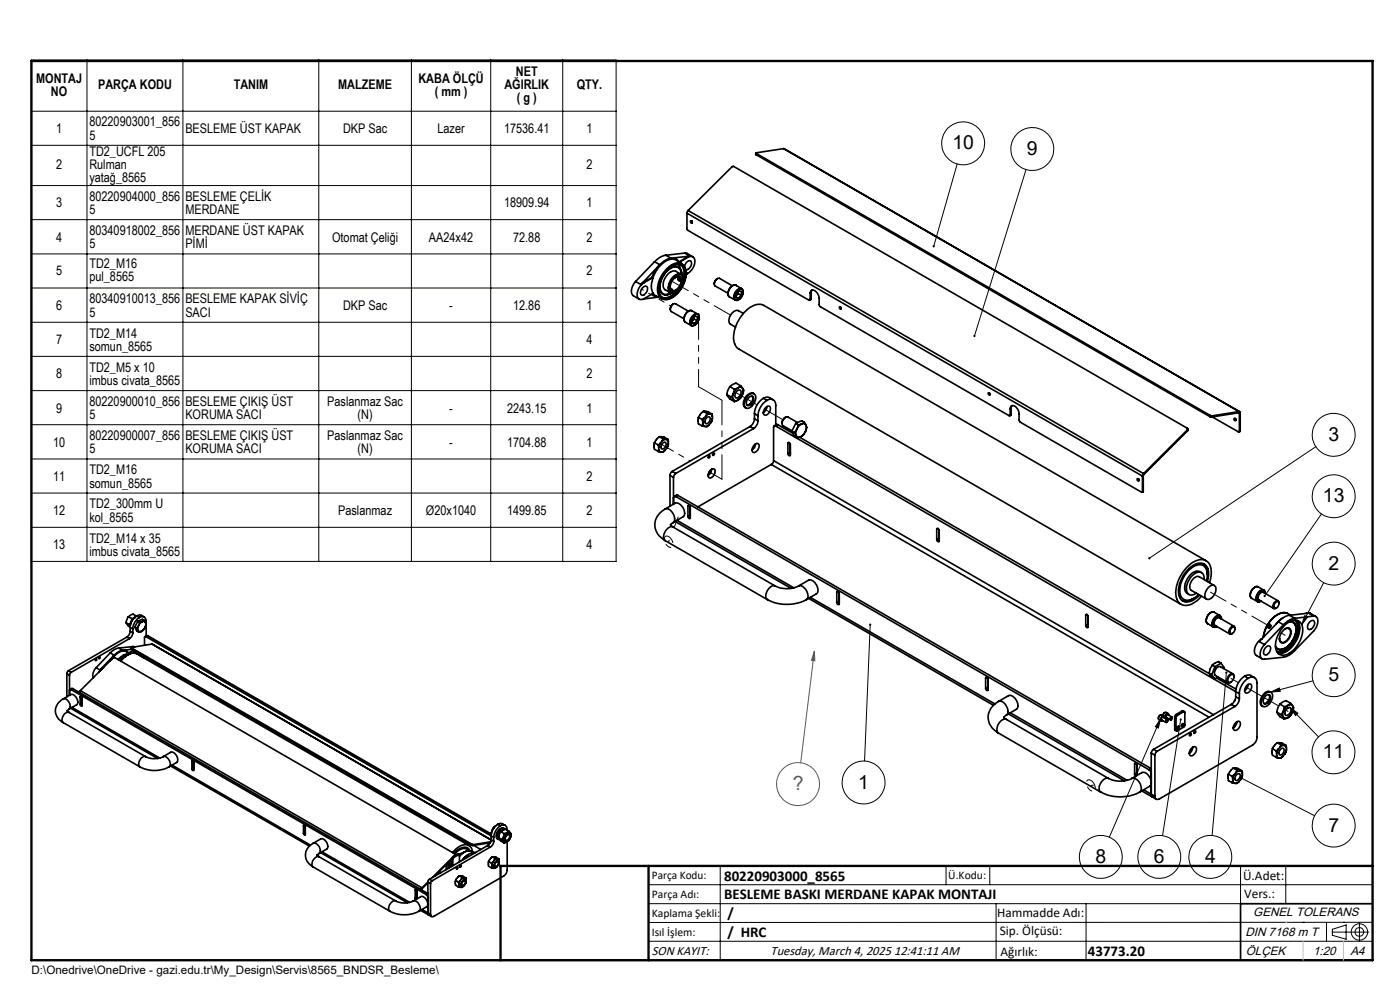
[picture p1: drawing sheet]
<svg xmlns="http://www.w3.org/2000/svg" width="297mm" height="210mm" viewBox="0 0 297 210" stroke-linecap="round" stroke-linejoin="round" font-family="sans-serif">
<g fill="none" stroke="#000" stroke-width=".35">
<path d="M160.4 32.4v.4M160.4 32.8l96.2 55.6M160.4 32.6l96.3 55.5M160.4 32.6v.2M166.2 31.5l-5.8 .9v.2M166.2 31.5l96.8 55.8M166.2 31.5l96.7 55.8M134.8 59.7a2.26 2.26 0 0 0-.4 3.1l1.2 .7M134.8 59.7l1.2 .7M136.5 59.9l-.5 .5M136.5 59.9l.1 .1M138.3 58.8h.2"/>
<path d="M138.3 58.8l-1.8 1.1M138.5 58.8h.1M138.6 58.8a3.9 3.9 0 0 0 0 3.4l-2 1.2a.94 .94 0 0 1-1.2 0 .94 .94 0 0 1-.2-1.2 3.1 3.1 0 0 1 1.4-2.2M138.6 58.8l-2 1.2M138.9 55.5l1.1 .7M138.9 55.5l-4.1 4.2M140 56.2a7.3 7.3 0 0 0-1.7 2.6M140 56.2l-4 4.2M141.3 54.1a4.2 4.2 0 0 0-2.4 1.4M141.3 54.1l1 .7M141.7 57.1a2.59 2.59 0 0 1 3.1-.8 3.4 3.4 0 0 1 .2 3.9 4.7 4.7 0 0 1-3.9 3.3 1.97 1.97 0 0 1-1.4-2.7 7.1 7.1 0 0 1 2-3.7zM141.7 57.1a2.3 2.3 0 0 1 3.3-.6 4.3 4.3 0 0 1-.7 4.8 3.6 3.6 0 0 1-3.4 2 2.41 2.41 0 0 1-.9-3.3 6.5 6.5 0 0 1 1.7-2.9z"/>
<path d="M142.3 54.8a4.3 4.3 0 0 0-2.3 1.4M142.3 54.8a1.64 1.64 0 0 1 1.7 .7M142.8 59.3a.99 .99 0 0 1 .9-.7 .99 .99 0 0 1 .9 .6 2.26 2.26 0 0 1-1.9 2.6 1.47 1.47 0 0 1 0-2.3zM142.9 58.7a1.09 1.09 0 0 1 1.1-.5 1.09 1.09 0 0 1 .9 .7 3.1 3.1 0 0 1-2.2 3.3 1.21 1.21 0 0 1-.7-1.8l.3-.9zM143.2 58.9l.2-.1a.77 .77 0 0 1 1 .1 .77 .77 0 0 1 .1 1 1.86 1.86 0 0 1-2 1.7M143.8 58.9a.38 .38 0 0 1 .5 .2 .38 .38 0 0 1-.1 .5l-.3-.2zM143.8 56.6a2.92 2.92 0 0 0-3.1 1.8 3.3 3.3 0 0 0-.2 4 1.8 1.8 0 0 0 1.9-.2M143.8 56.6l.2 .1M143.9 56.5l.1 .2M143.9 58.9l-.1 .2M143.9 58.9a.31 .31 0 0 1 .4 .2 .31 .31 0 0 1-.2 .4l-.2-.2zM143.9 55.5l.8 .5"/>
<path d="M144 55.5v.1M144 55.6l.6 .3M144 56.7l.4-.5a2.71 2.71 0 0 1 .6 2.9M144 56.7l.6 .9v.7l-.3-1.4M144 56.7h.1M144.1 59.5h.2M144.1 56.1l-.3 .5M144.5 58.2l-1.1-.6a1.84 1.84 0 0 0-2.2 1.2 2.01 2.01 0 0 0-.1 2.7l1.1 .6M144.5 58.2a1.37 1.37 0 0 0-.6-1.4 1.37 1.37 0 0 0-1.6 .1 4.5 4.5 0 0 0-2.1 4.8 1.34 1.34 0 0 0 2.1 .5M145 59.3a1.04 1.04 0 0 0-.6-1.1 1.04 1.04 0 0 0-1.3 .2 2.87 2.87 0 0 0-1 3.6 1.03 1.03 0 0 0 1.3 0M145.1 56.4a4.8 4.8 0 0 1-.8 5.2 3.7 3.7 0 0 1-3.7 1.9l-.2-.1M145.1 56.4a1.98 1.98 0 0 0-2.9 0 6 6 0 0 0-2.5 6.3l.8 .7-1.4-.6-.6-.6"/>
<path d="M145.2 56.6v-.1a1.14 1.14 0 0 1 1.4-1.1 1.29 1.29 0 0 1-1.1 1.8M145.3 53.7l.5 .1 1.2 .7M145.3 53.7l1.1 .6M145.3 53.7l-4 .4M145.7 45.2v3.4l.2 .3 25.7 14.8h.2l.1-.2M145.7 45.2l96.7 55.8M145.8 58l-.2 .3M145.8 54.5l-1.8 1.1M145.8 54.5l.1 .1M145.9 54.6l-1.8 1a2.4 2.4 0 0 0-3.5 .2 7.6 7.6 0 0 0-2.1 3M145.9 54.6a.95 .95 0 0 1 1.2 0 .95 .95 0 0 1 .3 1.1 3.2 3.2 0 0 1-1.8 2.5M146 44.7l9.4-9.4h.2l96.3 55.6v.2"/>
<path d="M146 44.7l-.3 .5M146 44.7l96.6 55.8M146.4 54.3l-.6 .2M146.4 54.3l-4.1 .5M146.5 46.8h.1a.26 .26 0 0 1 .3 .2 .26 .26 0 0 1-.2 .3l-.2-.2zM146.6 46.9h.1M146.6 46.9l.3 .3M152.2 59.1a1.22 1.22 0 0 0-.7 1.1M136.2 61.1a.59 .59 0 0 1 .6-.4 .59 .59 0 0 1 .6 .4 1.39 1.39 0 0 1-1.2 1.5 .9 .9 0 0 1 0-1.5zM138.4 62.3l.6 .6 .7 .1M139.7 63l-3.2 .4M141.8 61.9l.2 .1"/>
<path d="M142.2 60.9l.3 .7M142.3 61.3l.4 .3-.4-.3M142.3 62.2l-.9 .3h-.4M142.5 61.6h.1M142.6 61.5v.1M142.8 64.5h-.1a1.19 1.19 0 0 0-.5 1.1M143.2 62.1a2.77 2.77 0 0 1-2.8 1M146 66l-2.7-1.6a1.1 1.1 0 0 0-.9 1.7l2.7 1.5M146.8 68.4l.5 .2M146.9 66a1.54 1.54 0 0 0-1.8 1.7v.3l.3 .3M146.9 68h.1M146.9 67.2a.7 .7 0 0 1 .9-.5 .7 .7 0 0 1 .5 .9 1.32 1.32 0 0 1-1.7 1.3 1.42 1.42 0 0 1 .3-1.7z"/>
<path d="M147.1 67.4l-.3 .5M147.2 67.7l.1-.4-.4 .7M147.2 67.7l.7 .3M147.2 67.7l-.3 .3M147.9 68l-.6 .6M147.9 68l.1-.8-.5-.1-.6 .6-.1 .8 .5 .1M148 66.6a1.52 1.52 0 0 1-.4 2.1l-.5 .4-.5-.1M148 66.6h.1M148 66.6a1.64 1.64 0 0 0-1.6 2.1l.2 .3M148 66.6l-1.2-.7a1.62 1.62 0 0 0-1.5 2.4l1.3 .7M154.7 63l1.3 .7M155.4 60.6l-2.8-1.6a1.08 1.08 0 0 0-.9 1.7l2.7 1.5"/>
<path d="M156 63.7h.1M156.1 63l.5 .3M156.2 60.6a1.58 1.58 0 0 0-1.8 1.7l.3 .7M156.4 61.6a.71 .71 0 0 1 1-.2 .71 .71 0 0 1 .2 1 1.27 1.27 0 0 1-1.6 1.1 1.6 1.6 0 0 1 .4-1.9zM156.4 62l-.2 .5M156.6 62.3l.6 .3M156.6 61.9v.4l-.5 .4zM157.1 63.3l-.6 .4h-.5M157.2 62.6l-.6 .7M157.2 62.6l.1-.8-.5-.1-.6 .6-.1 .8 .5 .2M157.3 61.2a1.64 1.64 0 0 0-1.6 2.1l.3 .4M157.3 61.2l-1.2-.7a1.7 1.7 0 0 0-1.6 2.1l.2 .4"/>
<path d="M157.3 61.2h.1M157.4 61.2a1.46 1.46 0 0 1-.3 2.1M157.7 66.5l-1.1-.6a2.02 2.02 0 0 0-1.8 2.7l1.2 .8M171.9 62.2a.62 .62 0 0 1 .4-.7 .62 .62 0 0 1 .7 .3l.7 1 .1 1.9 .2 .3 40.1 23.2 .2-.2M171.9 62.2v1.3M172.1 63.4l-.3 .3M172.1 62.1l-.2 .1M172.1 63.4l-.2 .1M172.1 62.1v1.3M172.3 61.6l-.2 .5M178.1 65.1h.1a.28 .28 0 0 1 .2 .2 .28 .28 0 0 1-.1 .3l-.3-.3zM178.2 65.1l.2 .4"/>
<path d="M138.8 93.9v1.4l.9 .5M138.8 93.9l.9 .5M139.7 94.4v.5M139.7 95.8h.4M139.7 95.3l.4 .5M139.7 95.3v.5M139.7 94.9v.4M139.9 92.6l-.5 .4-.6 .9M139.9 92.6a2.81 2.81 0 0 1 1.8 .6M139.9 92.6l.8 .5M140.1 94l-.4 .4M140.1 94l-.4 .9"/>
<path d="M140.1 95.8l.3 .1M140.4 93.6l-.3 .4M140.6 94a.46 .46 0 0 1 .7-.1 .46 .46 0 0 1-.1 .7 .57 .57 0 0 1-.3 .6 .57 .57 0 0 1-.7-.2l.1-.5zM140.7 93.1l-.3 .5M140.7 93.1l.4 .1M141.1 95.5l-.7 .4M141.1 93.2l-.7 .4M141.1 95.5l-.4 .4h-.3M141.1 93.2h.4M141.5 93.2l.3 .5M141.5 95.1l-.4 .4M141.7 93.2h-.2"/>
<path d="M141.7 93.2l.1 .5M141.8 94.1l-.3 1M141.8 93.7v.4M148.2 88.5v1.4l.8 .5M148.2 88.5l.8 .5M149 89l.1 .5M149 90.4h.4M149.1 89.9l.3 .5M149.1 89.9l-.1 .5M149.1 89.5v.4M149.2 87.3l-.4 .3-.6 .9M149.2 87.3h1l.9 .5"/>
<path d="M149.2 87.3l.8 .4M149.4 88.6l-.4 .4M149.4 88.6l-.3 .9M149.4 90.4l.4 .1M149.8 88.2l-.4 .4M149.8 88.8a.49 .49 0 0 1 .7-.3 .49 .49 0 0 1 .1 .8 .6 .6 0 0 1-.4 .5 .6 .6 0 0 1-.7-.2zM150 87.7l-.2 .5M150 87.7l.5 .1M150.4 96.7h.1a.22 .22 0 0 1 .1 .3 .22 .22 0 0 1-.4 0zM150.5 90.1l-.7 .4M150.5 87.8l-.7 .4M150.5 90.1l-.5 .4h-.2"/>
<path d="M150.5 87.8h.3M150.7 99.7a.55 .55 0 0 1 .8-.2 .55 .55 0 0 1 .2 .8 1.05 1.05 0 0 1-1.3 1 1.23 1.23 0 0 1 .3-1.6zM150.8 87.8l.3 .5M150.8 87.8h.3M150.8 89.7l-.3 .4M151 99.5a1.79 1.79 0 0 1-.8 1.4M151.1 87.8v.5M151.1 88.8l-.3 .9M151.1 88.3v.5M151.3 96.2l.1-.1a.24 .24 0 0 1 .1 .3 .24 .24 0 0 1-.3 .1zM154.2 83.7l.1 .2a2.91 2.91 0 0 0 1.5 1.3M154.2 83.7l1 .5"/>
<path d="M154.8 82l-.4 .7-.2 1M154.8 82l1 .6M155.2 84.2l.6 1M155.8 82.6l-.6 1.6M156 82.8a1.06 1.06 0 0 1 1.6-.4 1.99 1.99 0 0 1-1.8 2.6 1.41 1.41 0 0 1 .1-2zM156.3 83a.52 .52 0 0 1 .7-.2 .52 .52 0 0 1 .2 .8 .94 .94 0 0 1-1.2 .7 1.13 1.13 0 0 1 .3-1.3zM157.1 81.8l.4 .5a1.85 1.85 0 0 1-.8 2.5l-.9 .4M157.1 81.8l-1.3 .8M157.1 81.8l-1-.5-1.3 .7M158.6 84a.89 .89 0 0 1 .9-.6 .89 .89 0 0 1 .8 .7 2.49 2.49 0 0 1-1.7 2.5 1.06 1.06 0 0 1-.6-1.7zM158.8 84.4a.58 .58 0 0 1 .8-.3 .58 .58 0 0 1 .2 .8 1.19 1.19 0 0 1-1.3 1.1 1.19 1.19 0 0 1 .3-1.6zM159.1 90.5l.8 .4"/>
<path d="M159.1 90.5l-16.5 9.5M159.6 84.1a1.38 1.38 0 0 1-1.1 1.8M159.9 90.9l-16.5 9.5M160 83.5a1.62 1.62 0 0 0-2.1 1.3 1.15 1.15 0 0 0 .4 1.7M160.1 88.9a2.11 2.11 0 0 1-1 1.6M160.1 87.8l.7 .4M160.1 88.9l.7 .4M160.1 87.8v1.1M160.1 94.3a.55 .55 0 0 1 .8-.2 .55 .55 0 0 1 .1 .8 1.11 1.11 0 0 1-1.3 1 1.28 1.28 0 0 1 .4-1.6zM160.3 94.1a1.56 1.56 0 0 1-.8 1.4M160.8 89.3a2.21 2.21 0 0 1-.9 1.6M160.8 88.2v1.1"/>
<path d="M161.9 84.5a4.2 4.2 0 0 0-1.8 3.3M161.9 84.5l1-.3 1.1 .6M161.9 84.5l.8 .4M162.3 86.5a.58 .58 0 0 1 .8-.4 .58 .58 0 0 1 .3 .9 1.05 1.05 0 0 1-1.3 1 1.19 1.19 0 0 1 .2-1.5zM162.7 84.9a4.2 4.2 0 0 0-1.9 3.3M162.7 84.9a1.14 1.14 0 0 1 1.3-.1 1.14 1.14 0 0 1 .6 1.2v4.2M162.7 86.2a1.7 1.7 0 0 1-.8 1.4M163.6 98.5l-15.5 9M163.6 98.5l92.9 53.6M164.1 97.7l-.2 .6-.3 .2M164.1 97.7l93.4 53.9M164.6 90.4a.28 .28 0 0 0-.4-.1 .28 .28 0 0 0-.1 .4v7"/>
<path d="M164.6 90.4l97.5 56.3M165 90.1h-.3l-.4 .2M165 90.1l-.4 .3M165 90.1l3.2 1.8M166.7 88.5a1.36 1.36 0 0 0-.8 1.3M167.1 94l.3-.1 .3 .4-.1 2.4-.3-.1-.2-.4M167.1 94v2.2M167.4 93.9l-.3 .1M167.6 95.9l.1 .2M167.6 95.9l-.5 .3M167.6 94.1v1.8M168 91.5l.6 .3"/>
<path d="M168 91.5l.5 1.1 .6 .3M168.6 91.8l.3 .6M168.8 89.8l.5 .3M168.8 89.8l-.8 1.7M168.9 92.4a.58 .58 0 0 0 .9 .3M168.9 92.4l.2 .5M169.1 91l-.5 .8M169.1 91l-.3 .6 .1 .8M169.2 89.6l-2-1.1a1.22 1.22 0 0 0-1.1 1.8l1.9 1.1M169.3 90.1l-.2 .9M169.6 92.7l87 50.2M169.8 92.7l-.7 .2"/>
<path d="M170.1 89.9l-.7 .6-.3 .5M170.1 89.9a.65 .65 0 0 1 .9 .3M170.1 89.9l-.8 .2M170.6 89.6l-.5 .3M170.6 89.6l.4 .6M170.6 89.6l-.5-.4-1.3 .6M170.9 91.6l-.5 .6-.6 .5M170.9 91.6a1.61 1.61 0 0 1-1.1 1.1M171 90.2l.1 .5-.2 .9M171 90.2a1.25 1.25 0 0 1-.1 1.4M209.7 83.4a.23 .23 0 0 1 .3 .1 .23 .23 0 0 1-.2 .3zM209.8 83.3l.2 .4"/>
<path d="M214.3 86.7a.68 .68 0 0 1 .5-.7 .68 .68 0 0 1 .8 .4l.6 1.2v1.5l.2 .4 25.8 14.9 .2-.1M214.3 86.7v1.3M214.5 87.9l-.3 .3M214.5 86.6l-.2 .1M214.5 87.9l-.2 .1M214.5 86.6v1.3M214.7 86l-.2 .6M251.9 91.1l-9.3 9.4M251.9 91.1l.1 .2M252 90.9v.4M252 91.3l-9.3 9.3M256.6 88.4l.4 .1"/>
<path d="M256.7 88.1l.4 .1M256.7 88.1l-.1 .3M257.1 88.2l-.1 .3M257.2 88.4l5.5 3.2 .2-.1M261.8 88.8h.1a.25 .25 0 0 1 .2 .2 .25 .25 0 0 1-.1 .2l-.2-.3zM262 88.8h.1M262 88.8l.1 .3M262.7 87.6l.2 .1M262.8 87.6l.1 .1M262.8 87.6l-5.8 .9M262.9 87.3l.2 .3M262.9 87.3l-5.8 .9"/>
<path d="M262.9 87.3l-.1 .3M262.9 87.7v3.8M263.1 91.4l-.2 .2M263.1 87.6l-.2 .1M263.1 87.6v3.8M263.1 91.4l-.2 .1M141.1 108a3.7 3.7 0 0 0-2.2 3.3 3.7 3.7 0 0 0 2.2 3.4M141.1 108l2.1-1.3a2.06 2.06 0 0 1 2 2.4l-.2 .5-2.2 1.3M141.1 108a1.85 1.85 0 0 1 2 1.8v.5l-.3 .6M141.1 114.7l21.7 12.5M142.1 100.8l.8 .5M142.1 100.8v6.6"/>
<path d="M142.2 111.3l.6 .5M142.6 100l-.4 .5-.1 .3M142.6 100l.8 .4M142.8 110.9l-.6 .4M142.8 111.8a1.99 1.99 0 0 0-2 2.2l.3 .7M142.8 111.8l21.7 12.5M142.9 101.3v5.7M143.2 110.6l24.6 14.2M143.4 105.3a.3 .3 0 0 0-.4 0 .3 .3 0 0 0-.1 .3M143.4 100.4l-.4 .4-.1 .5M143.4 105.3l100.4 58M143.6 110.4l24.8 14.3"/>
<path d="M143.8 105.1l-.2-.1-.6 .3M143.8 105.1l100.4 57.9-.4 .3M143.8 105.1l-.4 .2M145.9 107.4l.3-.2 .2 .4v2.4l-.3-.1-.2-.4M145.9 107.4v2.1M146.2 107.2l-.3 .2M146.4 109.3v.2M146.4 108.5h.1M146.4 109.3l-.5 .2M146.4 107.5v1.8M198.7 112.3l.1-.2h.2l.2 .5v2.3l-.4-.2-.1-.3M198.7 112.3v2.1"/>
<path d="M199 112.1l-.3 .2M199.2 114.2v.2M199.2 114.2l-.5 .2M199.2 112.4v1.8M241.2 101.6a.23 .23 0 0 1 .4 .1 .23 .23 0 0 1-.2 .3zM241.4 101.6h.1M241.4 101.6l.2 .3M242.4 101v3.3M242.5 104.2l-.2 .2M242.5 100.9l-.1 .1M242.5 100.9v3.3M242.5 104.2l-.1 .1"/>
<path d="M242.6 100.5l-.2 .5M242.6 100.5l.1 .1M242.7 100.6l-.2 .3M255.3 119.6a2.22 2.22 0 0 1 .8 2.3M255.9 118.9l-93.8-54.1a3.4 3.4 0 0 0-3.9 1.2 7.7 7.7 0 0 0-2.4 6.6l.3 .9 .6 .5 93.8 54.2M20.3 139.9l.2-.1-.1 .4zM23.4 138.5l.8 .5M23.4 138.5l-3 3.1M24.2 139l-.9 1.3M24.2 139l-3 3.1M25.2 137.5a3.1 3.1 0 0 0-1.8 1M25.2 137.5l.8 .5"/>
<path d="M26 138a3.4 3.4 0 0 0-1.8 1M26 138a1.19 1.19 0 0 1 1.2 .5M26.5 139.3l-.6 .3-.6 .4M26.6 139.3a1.99 1.99 0 0 0-1.3 .7M26.7 132.1l.5 .7 .4 .2M26.7 132.1l.8 .4M26.9 135.1l.6 .4M26.9 135.1l-12.4 7.2M27.1 138.9a3.2 3.2 0 0 0-1.8 1.1M27.2 138.5l.3 .2-.3-.2M27.2 138.5h.1M27.2 130.8l-.5 1.3"/>
<path d="M27.2 130.8l.8 .4M27.3 138.8a3.1 3.1 0 0 0-2.1 1.2M27.5 138.7h-.1a2.61 2.61 0 0 0-2.4 1.2M27.5 135.5l-12.4 7.1M27.5 132.5l.2 .2M27.6 133.9a1.6 1.6 0 0 1-.7 1.2M27.6 133.1l.6 .3M27.6 133.9l.6 .3M27.6 133.1v.8M27.8 137.4l.1 .2M27.9 137.6l72.1 41.7M27.9 137.4l72.2 41.7"/>
<path d="M27.9 137.4v.2M28 131.2l-.5 1.3M28 137.7l-2 .3M28.2 134.2a1.6 1.6 0 0 1-.7 1.3M28.2 137.2h.4M28.2 133.4v.8M28.2 137.2l-3 .3M28.2 137.2l.2 .1M28.4 138.5l.5-.3zM28.4 137.9l-1.1 .6M28.5 138l-1.2 .6a1.9 1.9 0 0 0-2.9 .4l-.7 .8M28.5 131h.1"/>
<path d="M28.5 131l-.6 .7-.2 .8M28.6 137.2h.1M28.6 133l.4 .3M28.6 133l.4 .8 .4 .3M28.6 130.9l-.6 .3M28.9 130.7l-.7-.4-1 .5M29 133.3l.3 .4M29 130.7a2.88 2.88 0 0 0-1.4 2.4M29 130.7l.8-.3 .8 .5M29 130.7l.6 .3M29.2 131.8l.4 .2M29.2 131.8l-.6 1.2"/>
<path d="M29.3 133.7a.46 .46 0 0 0 .7 .2M29.3 133.7l.1 .4M29.4 132.7l-.4 .6M29.4 132.7l-.2 .5 .1 .5M29.6 131a2.88 2.88 0 0 0-1.4 2.4M29.6 131a.86 .86 0 0 1 1-.1 .86 .86 0 0 1 .4 .9v3.1M29.6 132l-.2 .7M29.7 139.1l.5 .1-.1 .1M29.8 138.7l-.3 .2M29.9 138.8l-.4 .2M30 133.9l-.6 .2M30.2 131.9l-.8 .8"/>
<path d="M30.2 131.9l.3-.1 .4 .3M30.2 131.9l-.6 .1M30.4 139.4v-.3v.4M30.6 131.6l-.4 .3M30.6 131.6l.3 .5M30.6 131.6l-.4-.2-1 .4M30.7 139.2v.4M30.8 133.1l-.8 .8M30.9 132.1v.4l-.1 .6M30.9 132.1l.1 .3-.2 .7M31 135.1l-.2-.1-.1 .2v1.7M31 135.1l73.2 42.2"/>
<path d="M31.4 134.9l-.2-.1-.4 .2M31.4 134.9l-.4 .2M31.4 134.9l72.8 42M32.2 136.6l-4.4 .7 .1 .1M32.2 136.6l.1 .1M32.2 136.6l72 41.6M162.8 127.2a9.1 9.1 0 0 0 8.3 0M164.5 124.3a5.7 5.7 0 0 0 4.9 0M164.5 124.3a1.78 1.78 0 0 0-2 1.8v.6l.3 .5M169.4 124.3l2.1-1.2a1.59 1.59 0 0 1 1.8 1.2 1.27 1.27 0 0 1-.1 1.7l-2.1 1.2M169.4 124.3a1.98 1.98 0 0 1 1.9 2.6l-.2 .3M171.5 126.9l39.2 22.7"/>
<path d="M171.9 126.7l39.2 22.6M177.5 125.6l.3-.2 .2 .5v2.3h-.3l-.2-.4M177.5 125.6v2.2M177.8 125.4l-.3 .2M178 127.5v.2M178 127.5l-.5 .3M178 125.7v1.8M230.3 130.5l.3-.2 .2 .5M230.3 130.5v2.2M230.6 130.3l-.3 .2M230.8 130.6v2.5h-.3l-.2-.4M230.8 132.6v-.2l-.5 .3"/>
<path d="M253.2 127a2.63 2.63 0 0 1-2.4 .4M254.9 121.5a1.86 1.86 0 0 0-2.7 .9 2.91 2.91 0 0 0-.5 3.3l.5 .4M255.4 122.9a1.25 1.25 0 0 0-.6-1.5 1.25 1.25 0 0 0-1.6 .4 3.6 3.6 0 0 0-1.3 4 1.18 1.18 0 0 0 1.9 0M255.9 123.2a2.66 2.66 0 0 0-1-3.4 4.3 4.3 0 0 0-3.9 2.9 4.1 4.1 0 0 0-.2 4.1 1.89 1.89 0 0 0 2.6 0l.8-.7M256.2 123.4a3.3 3.3 0 0 0-.7-3.7 3.1 3.1 0 0 0-3.6 1.3 5.9 5.9 0 0 0-1.6 5.7 1.94 1.94 0 0 0 3.1 .4l1.1-.9M256.2 132.3l1.2 .7M256.2 124.8a.92 .92 0 0 1 .9-.7 .92 .92 0 0 1 .9 .6 2.16 2.16 0 0 1-1.9 2.4 1.21 1.21 0 0 1-.2-1.8zM256.6 123.6a4.5 4.5 0 0 0-.4-4.5 2.99 2.99 0 0 0-3.9 .7 7.8 7.8 0 0 0-2.7 7 2.2 2.2 0 0 0 3.6 1.1l1-.7 .7-.7M257.4 133h.1M257.6 129.9a1.64 1.64 0 0 0-1.7 2l.3 .4M257.6 124.2l-3.2-1.9a1.74 1.74 0 0 0-1.9 1.6l-.1 .7 .2 .6 3.3 1.9M257.6 129.9a1.57 1.57 0 0 0-1.7 1.7l.3 .7"/>
<path d="M257.6 129.9l1.2 .7M258.8 130.6l.3 .3v.4M258.8 130.6a1.66 1.66 0 0 0-1.4 2.4M258.8 131.1a.67 .67 0 0 0-.7-.2 .67 .67 0 0 0-.5 .6 .69 .69 0 0 0 .3 1.2M259.1 131.3a.64 .64 0 0 0-.5-.7 .64 .64 0 0 0-.8 .4 1.33 1.33 0 0 0-.3 2l.7-.1-.7 .1M261.3 133.2a.46 .46 0 0 1 .7-.1 .46 .46 0 0 1-.1 .7 .57 .57 0 0 1-.4 .5 .57 .57 0 0 1-.6-.1v-.5zM261.8 132.8l-3.1-1.8a1.08 1.08 0 0 0-1 1.7l3.2 1.8M262 133.4a.5 .5 0 0 0-.3-.6 .5 .5 0 0 0-.6 .3 .81 .81 0 0 0 0 1.4l.3-.1M265.5 126.9l1.2 .7M266.9 124.5a1.6 1.6 0 0 0-1.4 2.4M266.9 124.5l1.2 .7M266.9 124.5a1.6 1.6 0 0 0-1.7 1.6l.1 .4 .2 .4"/>
<path d="M267.5 127.5l-.3 .2-.5-.1M267.6 135.6a2.7 2.7 0 0 0-1.2 3.3l1.4 .9M267.6 135.6h.1M267.7 135.5l-.1 .1M268.1 125.2l.2 .2 .1 .5a.72 .72 0 0 0-.6-.7 .72 .72 0 0 0-.8 .6 1.28 1.28 0 0 0-.1 1.8l.6-.1M268.1 125.2a1.57 1.57 0 0 0-1.6 1.8v.3l.2 .3M268.1 125.7a.6 .6 0 0 0-.6-.2 .6 .6 0 0 0-.4 .5 .9 .9 0 0 0 0 1.3h.1M268.6 137.3a.57 .57 0 0 1 .8-.2 .57 .57 0 0 1 .1 .9 .81 .81 0 0 1-.5 .8 .81 .81 0 0 1-.9-.2l.1-.8zM269.5 132.5a.41 .41 0 0 0-.5 .2 .41 .41 0 0 0 .1 .5M269.5 132.6a.31 .31 0 0 0-.5 .2 .31 .31 0 0 0 .4 .3M269.6 132.8a.24 .24 0 0 0-.4 0 .24 .24 0 0 0 .2 .3M270.6 127.8a.44 .44 0 0 1 .7 0 .44 .44 0 0 1-.1 .6 .55 .55 0 0 1-.3 .6 .55 .55 0 0 1-.7-.2v-.3z"/>
<path d="M271.1 127.5l-3.1-1.8a1.07 1.07 0 0 0-.9 1.6l3.1 1.8M271.2 131.9l1.1 .6M271.2 131.9l-4 4.2 1.1 .6M271.3 128a.48 .48 0 0 0-.3-.6 .48 .48 0 0 0-.6 .3 .77 .77 0 0 0-.4 .7 .77 .77 0 0 0 .4 .7l.4-.1M271.5 135.4v.5l.3 .3M272.1 131.1l-1.3 1.2M272.3 133.7a.88 .88 0 0 1 1.2-.4 .88 .88 0 0 1 .4 1.2 2.1 2.1 0 0 1-2 1.9 1.58 1.58 0 0 1 .2-2.5zM272.3 132.5l-4 4.2M272.6 132.6a2.46 2.46 0 0 1 3.1-.7 3.3 3.3 0 0 1 .2 3.9 4.8 4.8 0 0 1-3.9 3.2 2.18 2.18 0 0 1-1.3-3 7.4 7.4 0 0 1 1.9-3.4zM272.9 130.1a4 4 0 0 0-4 2.4l-.7 1.5-.2 1.2M272.9 130.1l.9 .4M272.9 130.1a3.4 3.4 0 0 0-3.4 1.6 6.5 6.5 0 0 0-1.5 3.5"/>
<path d="M273.4 133.3l.1 .1M273.5 133.4l-.4-.1-.5 .2M273.5 133.4a1.93 1.93 0 0 1-.8 2.7l-.6 .2-.3-.1M273.6 130.5a4.2 4.2 0 0 0-2.4 1.4M273.6 131.9a1.42 1.42 0 0 1 1.3 1.9 4.4 4.4 0 0 1-3.3 4l-.6-.3-.4-.5M273.6 130.5l1.1 .7M273.6 130.5l4-.4 1.1 .6M273.8 131.8a1.54 1.54 0 0 1 1.2 2 4.4 4.4 0 0 1-3.4 4h-.5l-.5-.5M274.6 131.5a2.54 2.54 0 0 1 .7 3.4 4.8 4.8 0 0 1-3.6 3.5l-.9-.3a2.71 2.71 0 0 0 3-1.2 5 5 0 0 0 1.3-4.9l-.4-.4M274.6 132.2a3.9 3.9 0 0 1-1 4.5 2.76 2.76 0 0 1-2.2 1.1M274.7 131.2a4.2 4.2 0 0 0-2.4 1.3M275.2 131.6a4.1 4.1 0 0 1-.5 4.8 3.9 3.9 0 0 1-3.6 2.2"/>
<path d="M277 130.1l.8-.1 1.4 .8M277.7 132a.62 .62 0 0 1 .9-.4 .62 .62 0 0 1 .2 1 .92 .92 0 0 1-1.3 .8l-.1-.7zM278.7 130.7a1.12 1.12 0 0 1 .8 1.8l-.8 1.3-4 4.2a4.1 4.1 0 0 1-2.4 1.4l-4 .4a.96 .96 0 0 1-.9-1.4l.3-.9 .6-.8M278.7 130.7l-4 .5M13.4 148.3a2.72 2.72 0 0 0-1.7 2.5 2.72 2.72 0 0 0 1.7 2.5M13.4 148.3l1.6-1a1.45 1.45 0 0 1 1.3 2.2l-1.9 1.1a.26 .26 0 0 0-.1 .3 .26 .26 0 0 0 .3 .2M13.4 148.3a1.45 1.45 0 0 1 1.3 2.1M13.4 153.3l16.3 9.4M14.2 142.9l.5 .3M14.2 142.9v4.9M14.5 142.3l-.3 .3v.3M14.5 142.3l.6 .3"/>
<path d="M14.6 151.1a1.44 1.44 0 0 0-1.2 2.2M14.6 151.1l16.3 9.4M14.7 143.2v4.3M15 150.2l18.4 10.7M15.1 146.3h-.3l-.1 .2M15.1 142.6l-.4 .6M15.1 146.3l75.3 43.5M15.3 150.1l18.6 10.7M15.5 146.1l-.6 .2M15.5 146.1l75.3 43.4-.4 .3M15.5 146.1l-.4 .2M17 147.8l.1-.1 .3 .2v1.8l-.2 .1-.2-.4"/>
<path d="M17 147.8v1.6M17 146.5l7.2-7.1 72.3 41.7v.3M17 146.5l-.1 .4M17 146.5l72.5 41.8M17.2 147.7l-.2 .1M17.4 149.2v.2M17.4 149.2l-.4 .2M17.4 147.9v1.3M20.4 141.6a2.1 2.1 0 0 0-.6 2.1M20.4 141.6l.8 .5M21.6 141.8l-.4 .3M21.6 141.8h.1"/>
<path d="M21.7 141.8l-.7 .8M21.7 141.8h.1M22 141.6l-.4 .2M25.6 140.3l.1-.1a2.97 2.97 0 0 1 3.4-1.5l70.4 40.6M209.1 143.8l.3-.1 .2 .4M209.1 143.8v2.2M209.4 143.7l-.3 .1M209.6 143.9v2.5h-.3l-.2-.4M209.6 145.9v-.2l-.5 .3M211.8 148.8a3.7 3.7 0 0 0-2.2 3.3 3.7 3.7 0 0 0 2.2 3.4M211.8 148.8l2.2-1.2a1.99 1.99 0 0 1 1.7 2.8l-2.2 1.3M211.8 148.8a1.97 1.97 0 0 1 2 2.4l-.3 .5"/>
<path d="M211.8 155.5l21.7 12.5M213.5 151.7l-.5 .4 .5 .5M213.5 152.6a1.96 1.96 0 0 0-2 2.3l.3 .6M213.5 152.6l21.7 12.5M213.9 151.4l24.6 14.2M214.3 151.2l24.8 14.3M244.2 159.8v8.7M244.2 159.8l.8 .4M244.7 159l-.3 .3-.2 .5M244.7 159l.8 .4M245.5 159.4l-.5 .8M246.1 151.7l-.4 .7"/>
<path d="M246.9 151.9l-.5-.2a.67 .67 0 0 0-.5 .9l.4 .3M247 152.3v-.2a.53 .53 0 0 0-.7 0 .53 .53 0 0 0-.1 .7l.5 .1M247 152.2l.3 .2M247.1 151.2l-.4 .6a.66 .66 0 0 1 .7-.7l.4 .3M247.5 152.8l.1-.1a.27 .27 0 0 1 .1 .4 .27 .27 0 0 1-.4 .1zM247.5 153.2h.1M247.7 152.6l-.9-.5a.37 .37 0 0 0-.4 .2 .37 .37 0 0 0 0 .4l.9 .5M247.8 152.9v-.1a.29 .29 0 0 0-.5-.1 .29 .29 0 0 0 0 .5h.2M247.9 151.7a.43 .43 0 0 0-.6-.3 .43 .43 0 0 0-.1 .6v.4l.4-.1M248.4 152.3l.2-.2a.24 .24 0 0 1 0 .4 .24 .24 0 0 1-.3 0zM248.6 152.1l-.9-.5a.39 .39 0 0 0-.3 .5l.9 .6M248.7 152.3v-.1a.31 .31 0 0 0-.4 .1 .31 .31 0 0 0 .1 .4l.1-.1"/>
<path d="M248.7 152.3h.1M249.2 154.7l.4 .3M249.2 152.1l.3 .2M249.2 154.7l.3 .2M249.2 152.1v2.6M249.5 151.6l-.3 .5M249.5 152.3v2.6M249.5 151.6l.3 .2M249.8 151.8l-.3 .5M249.8 154.2l.2-.2a.33 .33 0 0 1 .2 .5 .33 .33 0 0 1-.5 .1zM249.9 154.1l-.2 .4M250.8 150.8l.5 .1"/>
<path d="M250.8 150.8l.3 .2M250.8 150.8l-1.3 .8M250.9 153.5a.27 .27 0 0 1 .3 .2 .27 .27 0 0 1-.2 .3l-.1 .1a.3 .3 0 0 1-.3-.3 .3 .3 0 0 1 .3-.3zM250.9 153.5l-.3 .4M251.1 151h.3v2.9l-.3 .3-1.3 .8h-.2l-.1-.1M251.1 151l-1.3 .8M252.4 155.7l.2-.1a.23 .23 0 0 1 .1 .3 .23 .23 0 0 1-.4 .1zM252.7 158.8a.59 .59 0 0 1 .6-.4 .59 .59 0 0 1 .5 .4 1.39 1.39 0 0 1-1.2 1.5 1.04 1.04 0 0 1 .1-1.5zM253 158.5a1.79 1.79 0 0 1-.7 1.3M253.3 155.2l.2-.2a.23 .23 0 0 1 .1 .4 .23 .23 0 0 1-.3 0zM256.5 142.8l.7 .9 .5 .3M256.5 142.8l.6 .3"/>
<path d="M257.1 143.1l.6 .9M257.2 141.1l-.4 .7-.3 1M257.2 141.1l.5 .3M257.7 141.4l-.6 1.7M258.1 143.8l4.1 2.4M258.4 143.6l-.7 .4M259 140.7l-.5-.4-1.3 .8M259 140.7l.7 .9-.1 .2M259 140.7l-1.3 .7M261 143.3a.5 .5 0 0 1 .7-.1 .5 .5 0 0 1 0 .7 .94 .94 0 0 1-1.1 .8 1.17 1.17 0 0 1 .4-1.4zM261.2 149.4l.8 .5M261.2 149.4l-16.5 9.6"/>
<path d="M261.5 142.9l-2.6-1.5a1.25 1.25 0 0 0-1.1 1.9l2.7 1.5M261.7 154l.2 .2M261.8 143.5a.55 .55 0 0 0-.4-.6 .55 .55 0 0 0-.7 .3 1.04 1.04 0 0 0-.1 1.6l.5-.1M262 148.6l-.1 .1M262 149.9l-16.5 9.5M262.1 147.8a2.11 2.11 0 0 1-.9 1.6M262.1 146.7l.8 .4M262.1 147.8l.8 .4M262.1 146.7v1.1M262.2 153.2a.55 .55 0 0 1 .7-.1 .55 .55 0 0 1 .2 .7 1.11 1.11 0 0 1-1.3 1.1 1.28 1.28 0 0 1 .4-1.7zM262.4 153.1a1.7 1.7 0 0 1-.8 1.3M262.9 148.2a2.11 2.11 0 0 1-.9 1.7"/>
<path d="M262.9 147.1v1.1M264.1 143.4a4.2 4.2 0 0 0-2 3.3M264.1 143.4l1-.2 1 .5M264.1 143.4l.7 .5M264.4 145.5a.61 .61 0 0 1 1-.4 .61 .61 0 0 1 0 1 .82 .82 0 0 1-.4 .8 .82 .82 0 0 1-.9-.1v-.5zM264.8 143.9a4.1 4.1 0 0 0-1.9 3.2M264.8 143.9a1.12 1.12 0 0 1 1.3-.2 1.12 1.12 0 0 1 .6 1.2v11.5a1.95 1.95 0 0 1-1 1.6l-19.7 11.5a.58 .58 0 0 1-.7 0 .58 .58 0 0 1-.3-.6M264.8 145.2a1.79 1.79 0 0 1-.7 1.3M268.5 147.7a.59 .59 0 0 1 .8-.3 .59 .59 0 0 1 .2 .8 1.12 1.12 0 0 1-1.4 1.1 1.19 1.19 0 0 1 .4-1.6zM268.5 147.1a.85 .85 0 0 1 1.1-.3 .85 .85 0 0 1 .3 1.1 2.04 2.04 0 0 1-2 2 1.93 1.93 0 0 1 .6-2.8zM269.2 147.3a1.38 1.38 0 0 1-1.1 1.9M269.6 146.8a1.39 1.39 0 0 0-1.8 .8 1.47 1.47 0 0 0 .1 2.3"/>
<path d="M269.9 158.8v1.4l.9 .5M269.9 158.8l.9 .5M270.8 159.3v.5M270.8 159.8v.5M270.9 151.1v.1a2.91 2.91 0 0 0 1.6 1.3M270.9 151.1l.9 .5M271 157.5l-1.1 1.3M271 157.5l1 .1 .8 .5M271 157.5l.8 .5M271.2 158.9l-.4 .4M271.2 158.9l-.4 .9M271.5 149.4l-.4 .7-.2 1"/>
<path d="M271.5 149.4l1 .5M271.5 158.5l-.3 .4M271.7 158.9a.41 .41 0 0 1 .6-.1 .41 .41 0 0 1 .1 .6 .61 .61 0 0 1-.3 .7 .61 .61 0 0 1-.8-.2l.1-.5zM271.8 158l-.3 .5M271.8 158l.4 .1M271.8 151.6l.7 .9M272.2 158.1l-.7 .4M272.2 158.1h.4M272.5 149.9l-.3 1-.4 .7M272.6 158.1l.3 .5M272.6 160l-.4 .4M272.8 158.1h-.2"/>
<path d="M272.8 158.1l.1 .5M272.9 149.9a.83 .83 0 0 1 1.1-.3 .83 .83 0 0 1 .3 1.2 1.67 1.67 0 0 1-1.9 1.5 1.75 1.75 0 0 1 .5-2.4zM272.9 159.1l-.3 .9M272.9 158.6v.5M272.9 150.4a.52 .52 0 0 1 .8-.3 .52 .52 0 0 1 .1 .8 .78 .78 0 0 1-1.2 .7v-.7zM273.8 149.2l.2 .2a1.11 1.11 0 0 1 .2 1.5 2.29 2.29 0 0 1-1.7 1.6M273.8 149.2l-1.3 .7M273.8 149.2l-1-.6-1.3 .8M29.7 162.7a6.6 6.6 0 0 0 6.2 0M30.9 160.5a4.3 4.3 0 0 0 3.7 0M30.9 160.5a1.44 1.44 0 0 0-1.2 2.2M34.6 160.5l1.6-.9a1.44 1.44 0 0 1 1.3 2.1l-1.6 1"/>
<path d="M34.6 160.5a1.44 1.44 0 0 1 1.3 2.2M36.2 162.5l29.5 17M36.5 162.3l29.4 17M40.7 161.5l.2-.1 .2 .2v1.8h-.3l-.1-.3M40.7 161.5v1.6M40.9 161.4l-.2 .1M41.1 162.9v.1M41.1 162.9l-.4 .2M41.1 161.6v1.3M64.4 175.1a.23 .23 0 0 1 .3 0 .23 .23 0 0 1 .1 .3M64.4 175.1v1.7M64.6 175l-.2 .1"/>
<path d="M64.7 175.2l.1 1.9h-.2l-.2-.3M64.8 176.7l-.1-.1-.3 .2M66.4 178.9a2.74 2.74 0 0 0-1.6 2.5 2.74 2.74 0 0 0 1.6 2.5M66.4 178.9l1.6-.9a1.39 1.39 0 0 1 1.5 1.4l-.1 .7-1.7 .9M66.4 178.9a1.42 1.42 0 0 1 1.3 2.1M99.1 179.8l.4 .7M100 179.3h.3M100.1 179.1l.3 .1M100.1 179.1l-.1 .2M100.4 179.2l-.1 .1M100.5 179.3l1.5 .9M103.5 179.3l.5 .4"/>
<path d="M103.5 179.3l-12.4 7.2M104 178.8l-3.7 .5M104 179.7l-12.3 7.1M104.1 178.6l-3.7 .6M104.2 178.1a1.6 1.6 0 0 1-.7 1.2M104.2 177.3l.5 .3M104.2 178.1l.5 .4M104.2 177.3v.8M104.2 176.8h.1M104.2 176.8v.1M104.7 175.5l-.5 1.3M104.7 175.5l.1 .1"/>
<path d="M104.7 178.5a1.38 1.38 0 0 1-.7 1.2M104.7 177.6v.9M105.2 175.2l-.5 .3M105.6 174.9a3.1 3.1 0 0 0-1.4 2.4M105.6 174.9l.6-.2 1 .4M105.6 174.9l.6 .3M105.8 177.7l.5 .7 .7 .4M105.8 177.7l.7 .4M106.2 175.2a3.1 3.1 0 0 0-1.5 2.4M106.2 175.2a.89 .89 0 0 1 1-.1 .89 .89 0 0 1 .4 1M106.3 176.5l-.5 1.2M106.3 176.5l.7 .3"/>
<path d="M106.5 178.1l.5 .7M106.6 176.2v-.1a1.13 1.13 0 0 0-.8 1.4M107 175.8a1.17 1.17 0 0 0-1.6 .9 .99 .99 0 0 0 .3 1.3M107 176.8l-.5 1.3M107 177.2a.83 .83 0 0 1 1.3-.5 1.4 1.4 0 0 1-1.4 1.9 1.25 1.25 0 0 1 .1-1.4zM107.1 175.9a.84 .84 0 0 0-1.3 .4 1.11 1.11 0 0 0 0 1.8h.2M107.1 178.3h.1M107.4 177.3a.39 .39 0 0 1 .6-.2 .39 .39 0 0 1 .1 .6 .52 .52 0 0 1-.3 .5 .52 .52 0 0 1-.6-.1zM107.6 178.6v6a1.6 1.6 0 0 1-.7 1.2l-14.9 8.6a.43 .43 0 0 1-.5 0 .43 .43 0 0 1-.2-.5M107.9 176.3l.2 .2a1.43 1.43 0 0 1-.7 2.1l-.4 .2M107.9 176.3l-.9 .5M107.9 176.3l-.7-.4-.9 .6"/>
<path d="M107.9 176.9h.1M108.2 177.4a.4 .4 0 0 0-.3-.5 .4 .4 0 0 0-.5 .3 .67 .67 0 0 0-.4 .6 .67 .67 0 0 0 .4 .6l.3-.1M233.5 168a8.8 8.8 0 0 0 8.3 0M235.2 165.1a5.7 5.7 0 0 0 4.9 0M235.2 165.1a1.95 1.95 0 0 0-2 2.2l.3 .7M240.1 165.1l2.1-1.2a1.96 1.96 0 0 1 2 2.2l-.1 .6-2.3 1.3M240.1 165.1a1.95 1.95 0 0 1 2 2.2l-.2 .6-.1 .1M240.7 164.2l.2 .5M240.7 162.1l.1-.2h.1l.3 .3v2.3M240.7 162.1v2.1M240.9 161.9l-.2 .2M241.2 164v.2"/>
<path d="M241.2 164l-.5 .2M241.2 162.2v1.8M242.2 167.8l2.3 1.3M242.6 167.5l1.6 1M243.8 163.3l.3 .3 .1 .5M244.2 168.5l.3 .6M244.2 168.5l.8 .4M244.5 169.1l.8 .4M245 160.2v8.7M260.6 164.2v1.4l.8 .4M260.6 164.2l.8 .5M261.4 164.7l.1 .5"/>
<path d="M261.4 166l.5 .1M261.5 165.7l.4 .4M261.5 165.7l-.1 .3M261.5 165.2v.5M261.6 162.9l-.4 .4-.6 .9M261.6 162.9l1 .1 .9 .5M261.6 162.9l.9 .5M261.9 164.3l-.5 .4M261.9 164.3l-.4 .9M261.9 166.1l.3 .1M262.2 163.9l-.3 .4M262.2 164.5a.45 .45 0 0 1 .5-.4 .45 .45 0 0 1 .4 .5 .81 .81 0 0 1-1.1 .8v-.4z"/>
<path d="M262.5 163.4l-.3 .5M262.5 163.4l.4 .1M262.9 165.8l-.7 .4M262.9 163.5l-.7 .4M262.9 165.8l-.4 .3-.3 .1M262.9 163.5h.3M263.2 163.5l.4 .5M263.2 163.5h.3M263.2 165.3l-.3 .5M263.5 163.5l.1 .5M263.6 164.5l-.4 .8M263.6 164v.5"/>
<path d="M270.8 160.7l.4 .1M270.8 160.3l.4 .5M270.8 160.3v.4M271.2 160.8h.3M272.2 160.4l-.7 .4M66.4 183.9l16.3 9.4M67.7 181l-.4 .4 .4 .3M67.7 181.7a1.44 1.44 0 0 0-1.3 2.2M67.7 181.7l16.3 9.4M68 180.9l18.5 10.6M68.3 180.7l18.6 10.7M82.7 193.3a6.6 6.6 0 0 0 6.2 0"/>
<path d="M84 191.1a4.2 4.2 0 0 0 3.7 0M84 191.1a1.44 1.44 0 0 0-1.3 2.2M87.7 191.1l1.6-.9a1.42 1.42 0 0 1 1.2 2.2l-1.6 .9M87.7 191.1a1.5 1.5 0 0 1 1.3 2.1l-.1 .1M88.1 190.5l.2 .3M88.1 188.8v-.1l.2 .1 .2 .2M88.1 188.8v1.7M88.3 188.7l-.2 .1M88.4 188.9l.1 1.7M88.5 190.4l-.1-.2-.3 .3M89.2 193.1l1.7 1M89.5 188.7v.1"/>
<path d="M89.5 188.7l-.1 .1M89.5 188.3l-.2 .4M89.5 188.3l.1 .2M89.5 192.9l1.3 .7M89.6 188.5l-.1 .2M90.4 189.8l.4 .6M90.8 193.6l.1 .5M90.8 187.1l-1.3 1.2M90.8 187.3l-1.2 1.2M90.8 187.1v6.5M90.8 187.1l.5 .3M90.8 193.6l.5 .3"/>
<path d="M90.9 194.1l.6 .3M91.1 186.5l-.3 .3v.3M91.1 186.5l.6 .3M91.3 187.4v6.5M91.7 186.8l-.3 .3-.1 .3M93.1 184.9l.4 .2M94.8 183.3l-.1 1.2M95.4 182.7l-.3 1.5M95.6 183.7l.2-.5-.2 .3v.4M95.7 182.4l-.4 1.7M95.8 182l-4 4.1M95.8 182.2l-3.6 3.7"/>
<path d="M95.8 182.1l.3 .1M95.8 182.1v1.7M96.1 181.7l-.3 .4M96.1 181.7l.2 .2M96.1 182.2v1.4M96.3 181.9l-.2 .3M96.5 181.4l-.3 .2M96.6 181.2v.2h-.1M96.7 186.8v1l.6 .4M96.7 186.8l.6 .3M96.9 184h.2v.1l-.2 .3zM97 181.2l.4 .1"/>
<path d="M97 184l-.1 .3M97 181.2l.3 .1M97 181.2l-.9 .5M97.3 181.3l.2 .1v1.4M97.3 187.1v.4M97.3 188.2h.3M97.3 181.3l-1 .6M97.3 187.8l.3 .4M97.3 187.8v.4M97.3 187.5v.3M97.4 185.8l-.7 1M97.4 185.8l.8 .1 .6 .3"/>
<path d="M97.4 185.8l.6 .4M97.6 186.8l-.3 .3M97.6 186.8l-.3 .7M97.6 188.2h.3M97.8 183.6l-.2 .3M97.8 187.8l.1 .1M97.9 186.5l-.3 .3M98 186.2l-.1 .3M98 186.2h.4M98.1 181l-.7 .2M98.2 187a.34 .34 0 0 1 .5-.1 .34 .34 0 0 1 0 .6 .42 .42 0 0 1-.3 .3 .42 .42 0 0 1-.4-.1zM98.4 187.9l-.5 .3"/>
<path d="M98.4 186.2l-.5 .3M98.4 186.2l.2 .1M98.5 186.6l.1 .1M98.6 181.9l-.6 .6M98.6 181.9l.2 .2M98.6 186.3l.3 .3M98.6 187.6l-.2 .3M98.8 187.1a.37 .37 0 0 0-.3-.4 .37 .37 0 0 0-.4 .2 .55 .55 0 0 0-.3 .6 .55 .55 0 0 0 .4 .5l.2-.2M98.8 186.2l-.2 .1M98.8 186.2l.1 .4M98.9 186.9l-.3 .7M98.9 186.6v.3"/>
<path d="M99.3 181.3l-1.1 .9M99.4 180.5a1.53 1.53 0 0 0-2.4 .1l-.5 .5M99.7 180.5a1.42 1.42 0 0 0-2.3-.5l-1.1 1M99.9 180.5a2.4 2.4 0 0 0-2.4 1.1M99.9 180.5l.7 .4M99.9 180.5a2.46 2.46 0 0 0-2.4 1.1M100.3 180.7a1.64 1.64 0 0 0-1-1.4 1.64 1.64 0 0 0-1.7 .2l-.8 .5-.8 .9M100.4 180.9a3.2 3.2 0 0 0-1.8 1M100.4 180.9l.2 .1M100.9 180.8l-.5 .1M103.6 182.7v1.1l.7 .3M103.6 182.7l.7 .4"/>
<path d="M104.3 183.1l.1 .4M104.3 184.1l.3 .1M104.4 183.8l.2 .4M104.4 183.8l-.1 .3M104.4 183.5v.3M104.4 181.8l-.8 .9M104.4 181.8h.8l.6 .4M104.4 181.8l.7 .3M104.6 182.8l-.3 .3M104.6 182.8l-.2 .7M104.6 184.2h.2M104.7 183.8l.2 .1"/>
<path d="M104.8 182.5l-.2 .3M105.1 182.1l-.3 .4M105.1 182.1l.3 .1M105.2 182.9a.33 .33 0 0 1 .6 0 .33 .33 0 0 1-.1 .5 .42 .42 0 0 1-.3 .4 .42 .42 0 0 1-.4-.1zM105.4 183.9l-.6 .3M105.4 182.2l-.6 .3M105.4 182.2h.2M105.4 182.6l.2 .1M105.6 182.2l.3 .4M105.6 182.2h.2M105.6 183.6l-.2 .3M105.8 183.1a.37 .37 0 0 0-.3-.5 .37 .37 0 0 0-.4 .3l-.1 .1a.46 .46 0 0 0-.3 .6 .46 .46 0 0 0 .6 .3v-.1"/>
<path d="M105.8 182.2l.1 .4M105.9 182.9l-.3 .7M105.9 182.6v.3M291.2 191.7h-28v12M106.2 203.7h185"/>
<circle cx="21.1" cy="139.5" r=".18"/>
<circle cx="269.2" cy="132.8" r=".35"/>
<circle cx="97.7" cy="183.7" r=".16"/>
</g>
<g fill="none" stroke="#000" stroke-width=".21" stroke-dasharray="6.3 1.3 1.3 1.3 1.3 1.3">
<path d="M148.2 82l5 2.9M151 99.5a1.67 1.67 0 0 1-.8 1.3M156.1 83.3l2 1.1M158.6 84.7l2 1.2M162.2 86.8l3.9 2.3M142 114.6l-.1 .3M143.9 109.7l-.9 2.2M150.2 100.8a1.28 1.28 0 0 1 1.3-1.3 1.26 1.26 0 0 1-1 1.8l-.3-.5M150.4 100.1l.6 .3M153.2 101.7l-2.8-1.6M271.6 136.1a1.06 1.06 0 0 0 1.6-.5l.5-.8 .1-.7M271.8 134.3l.8 .5"/>
<path d="M273.8 134.1l-.1-.6-.4-.3M258.9 141.4a1.23 1.23 0 0 0-1 1.9M261.1 143.9l1.6 .9M264.3 145.7l3.4 2M268.2 148l3.1 1.8M272.6 151.3a1.07 1.07 0 0 1 1.2-1.2 1.07 1.07 0 0 1-1.1 1.6l-.1-.4M272.8 150.6l.5 .3M232 166.5l-.6 .1"/>
</g>
<path d="M140.9 114.4a.65 .65 0 0 1 .5-.7 .65 .65 0 0 1 .8 .4 1.43 1.43 0 0 1 .3 2 1.65 1.65 0 0 1-1.6-1.7M232.4 167.2a1.65 1.65 0 0 0-1.6-1.8 1.51 1.51 0 0 0 .7 2.3 .57 .57 0 0 0 .6 .1 .57 .57 0 0 0 .3-.6" fill="none" stroke="#000" stroke-width=".21" stroke-dasharray="6.3 1.3 1.3 1.3 1.3 1.3" stroke-dashoffset="3.4"/>
<path d="M136.1 61.3l6.3 3.7" fill="none" stroke="#000" stroke-width=".21" stroke-dasharray="6.3 1.3 1.3 1.3 1.3 1.3" stroke-dashoffset="5.9"/>
<path d="M153.2 84.9v16.8" fill="none" stroke="#000" stroke-width=".21" stroke-dasharray="6.3 1.3 1.3 1.3 1.3 1.3" stroke-dashoffset="1.1"/>
<path d="M148.2 68.3v13.7" fill="none" stroke="#000" stroke-width=".21" stroke-dasharray="6.3 1.3 1.3 1.3 1.3 1.3" stroke-dashoffset="2.7"/>
<path d="M140.4 94.3l6 3.5" fill="none" stroke="#000" stroke-width=".21" stroke-dasharray="6.3 1.3 1.3 1.3 1.3 1.3" stroke-dashoffset="3.5"/>
<path d="M142.6 59.7l12.4 7.1" fill="none" stroke="#000" stroke-width=".21" stroke-dasharray="6.3 1.3 1.3 1.3 1.3 1.3" stroke-dashoffset="2.3"/>
<path d="M256.8 125.6l12.1 7" fill="none" stroke="#000" stroke-width=".21" stroke-dasharray="6.3 1.3 1.3 1.3 1.3 1.3" stroke-dashoffset="2.6"/>
<g fill="none" stroke="#000" stroke-width=".21">
<path d="M6.6 12.7h124.1v106.4h-124.1zM18.5 12.7v106.4M38.8 12.7v106.4M67.6 12.7v106.4M87.3 12.7v106.4M104.1 12.7v106.4M119.4 12.7v106.4M6.6 23.6h124.1M6.6 30.8h124.1M6.6 39.4h124.1M203.1 34.8l-5 17.4M217.7 36l-11 35.3"/>
<path d="M6.6 46.6h124.1M6.6 53.9h124.1M6.6 61.1h124.1M6.6 68.4h124.1M6.6 75.6h124.1M6.6 82.9h124.1M6.6 90.1h124.1M6.6 97.4h124.1M279.2 94.7l-35.4 23.7M6.6 104.6h124.1M6.6 111.9h124.1M280.4 109l-12.1 17.4"/>
<path d="M184.6 132.5l-1.2 28.9M276.8 130.6l.6 .3-1.2 1.6zM280.8 123.6l-4.6 8.9M246.2 152.5l-.5 1.9-.6-.2zM246.2 152.5l-10.9 25.1M250.5 152.6l-3.9 24.7M260.2 142.7l-3.1 34.5M269.6 146.8l1.8-.9 .2 .7zM273.7 150.1l1.6 1.2-.5 .5zM273.7 150.1l6 6.2M278.6 144.4l-9 2.4M263.3 165l15.6 8"/>
<path d="M137.6 187.7h153.6M137.6 191.7h153.6M137.6 199.7h153.6M152.8 183.7v20M200.7 183.7v4M210 183.7v4M211.3 191.7v12M230.4 191.7v12M263.2 183.7v20M272.8 183.7v8M276.4 195.6h.1M281.4 195.6v4.1"/>
<path d="M282.6 197.7h7.8M282.6 197.1l3-.9v3l-3-.8zM285 195.6h.1M288.4 195.8v3.8M291.2 195.6l-153.6 .1"/>
<circle cx="204.3" cy="30.4" r="4.6"/>
<circle cx="219" cy="31.6" r="4.6"/>
<circle cx="282.9" cy="92.2" r="4.5"/>
<circle cx="282.9" cy="119.6" r="4.6"/>
<circle cx="282.9" cy="105.3" r="4.6"/>
<circle cx="282.9" cy="159.6" r="4.5"/>
<circle cx="282.9" cy="143.2" r="4.6"/>
<circle cx="183.2" cy="166" r="4.6"/>
<circle cx="282.9" cy="175.1" r="4.6"/>
<circle cx="233.5" cy="181.8" r="4.6"/>
<circle cx="246" cy="181.8" r="4.6"/>
<circle cx="256.8" cy="181.8" r="4.6"/>
<circle cx="288.4" cy="197.7" r="1.74"/>
<circle cx="288.4" cy="197.7" r=".93"/>
</g>
<g fill="none" stroke="#808000" stroke-width=".21">
<path d="M172.8 138.1l.1 2.1-.7-.1zM172.8 138.1l-2.9 23.7"/>
<circle cx="169.3" cy="166.3" r="4.5"/>
</g>
<path d="M6.7 12.9h284.5v190.8h-284.5zM137.6 183.7v20M291.2 183.7h-185v20" fill="none" stroke="#000" stroke-width=".5"/>
<path d="M272.8 195.6h.1M276.4 199.7v4M285 199.7v4" fill="none" stroke="#c0c0c0" stroke-width=".21"/>
<path d="M197.9 52.1v.3l.2-.2-.1 .3 .2-.1 .1-.1a.23 .23 0 0 0-.1-.3 .23 .23 0 0 0-.3 .1zM206.6 71.1v.4l.1-.2v.2h.1l.1-.2a.23 .23 0 0 0-.1-.3 .23 .23 0 0 0-.2 .1zM184.5 132.3a.25 .25 0 0 0 0 .4 .25 .25 0 0 0 .4-.1 .25 .25 0 0 0-.3-.4v.3v-.3zM243.6 118.3v.3l.2-.2-.2 .2a.24 .24 0 0 0 .4 0 .24 .24 0 0 0 0-.4 .24 .24 0 0 0-.4 .1zM268.1 126.3v.3l.2-.2-.2 .2 .3 .1 .1-.2a.23 .23 0 0 0-.1-.3 .23 .23 0 0 0-.3 .1zM276.8 130.6l.6 .3-1.2 1.6zM273.7 150.1l1.6 1.2-.5 .5zM269.6 146.8l1.8-.9 .2 .7zM260 142.5a.24 .24 0 0 0 0 .4 .24 .24 0 0 0 .4-.2 .24 .24 0 0 0-.2-.3v.3v-.3zM263.1 164.9l.2 .1-.2-.1a.23 .23 0 0 0 .1 .4 .23 .23 0 0 0 .3-.3 .23 .23 0 0 0-.4-.1zM250.3 152.5a.23 .23 0 0 0 .1 .3 .23 .23 0 0 0 .3-.1 .23 .23 0 0 0-.2-.3v.2v-.2zM246.2 152.5l-.5 1.9-.6-.2z" fill="#000"/>
<path d="M172.8 138.1l.1 2.1-.7-.1z" fill="#808000"/>
<g font-size="4.1">
<text x="202" y="31.7">10</text>
<text x="217.9" y="32.9">9</text>
<text x="281.8" y="93.5">3</text>
<text x="280.7" y="106.6">13</text>
<text x="281.8" y="120.8">2</text>
<text x="281.8" y="144.5">5</text>
<text x="280.6" y="160.9">11</text>
<text x="182.1" y="167.3">1</text>
<text x="281.8" y="176.4">7</text>
<text x="232.4" y="183.1">8</text>
<text x="244.8" y="183.1">6</text>
<text x="255.6" y="183.1">4</text>
</g>
<text font-size="4.1" fill="#808000" x="168.2" y="167.6">?</text>
<g font-size="3.2">
<text x="153.6" y="190.8">BESLEME BASKI MERDANE KAPAK MONTAJI</text>
<text x="153.6" y="186.8">80220903000_8565</text>
<text x="154.3" y="194.8">/</text>
<text x="154.3" y="198.8">/ HRC</text>
<text x="230.8" y="202.8">43773.20</text>
</g>
<g font-size="2.8">
<text x="7.7" y="17.5">MONTAJ</text>
<text x="88.8" y="17.5">KABA ÖLÇÜ</text>
<text x="109.4" y="16.1">NET</text>
<text x="10.8" y="20.3">NO</text>
<text x="20.8" y="18.9">PARÇA KODU</text>
<text x="49.6" y="18.9">TANIM</text>
<text x="71.7" y="18.9">MALZEME</text>
<text x="92.2" y="20.3">( mm )</text>
<text x="107" y="18.9">AĞIRLIK</text>
<text x="109.6" y="21.7">( g )</text>
<text x="122.4" y="18.9">QTY.</text>
<text x="11.9" y="28.2">1</text>
<text x="19" y="26.8">80220903001_856</text>
<text x="19" y="29.6">5</text>
<text x="39.3" y="28.2">BESLEME ÜST KAPAK</text>
<text x="72.8" y="28.2">DKP Sac</text>
<text x="92.8" y="28.2">Lazer</text>
<text x="106.9" y="28.2">17536.41</text>
<text x="124.4" y="28.2">1</text>
<text x="11.9" y="35.9">2</text>
<text x="19" y="33">TD2_UCFL 205</text>
<text x="19" y="35.9">Rulman</text>
<text x="124.4" y="35.9">2</text>
<text x="19" y="38.7">yatağ_8565</text>
<text x="11.9" y="44">3</text>
<text x="19" y="42.6">80220904000_856</text>
<text x="19" y="45.4">5</text>
<text x="39.3" y="42.6">BESLEME ÇELİK</text>
<text x="39.3" y="45.4">MERDANE</text>
<text x="106.9" y="44">18909.94</text>
<text x="124.4" y="44">1</text>
<text x="11.9" y="51.3">4</text>
<text x="19" y="49.9">80340918002_856</text>
<text x="19" y="52.7">5</text>
<text x="39.3" y="49.9">MERDANE ÜST KAPAK</text>
<text x="39.3" y="52.7">PİMİ</text>
<text x="70.5" y="51.3">Otomat Çeliği</text>
<text x="91" y="51.3">AA24x42</text>
<text x="108.9" y="51.3">72.88</text>
<text x="124.4" y="51.3">2</text>
<text x="11.9" y="58.2">5</text>
<text x="19" y="56.8">TD2_M16</text>
<text x="19" y="59.7">pul_8565</text>
<text x="124.4" y="58.2">2</text>
<text x="11.9" y="65.8">6</text>
<text x="19" y="64.4">80340910013_856</text>
<text x="39.3" y="64.4">BESLEME KAPAK SİVİÇ</text>
<text x="72.8" y="65.8">DKP Sac</text>
<text x="95.3" y="65.8">-</text>
<text x="108.9" y="65.8">12.86</text>
<text x="124.4" y="65.8">1</text>
<text x="19" y="67.2">5</text>
<text x="19" y="71.6">TD2_M14</text>
<text x="39.3" y="67.2">SACI</text>
<text x="11.9" y="73">7</text>
<text x="19" y="74.4">somun_8565</text>
<text x="124.4" y="73">4</text>
<text x="11.9" y="80.3">8</text>
<text x="19" y="78.9">TD2_M5 x 10</text>
<text x="19" y="81.7">imbus civata_8565</text>
<text x="124.4" y="80.3">2</text>
<text x="11.9" y="87.5">9</text>
<text x="19" y="86.1">80220900010_856</text>
<text x="19" y="88.9">5</text>
<text x="39.3" y="86.1">BESLEME ÇIKIŞ ÜST</text>
<text x="39.3" y="88.9">KORUMA SACI</text>
<text x="69.4" y="86.1">Paslanmaz Sac</text>
<text x="75.9" y="88.9">(N)</text>
<text x="95.3" y="87.5">-</text>
<text x="107.6" y="87.5">2243.15</text>
<text x="124.4" y="87.5">1</text>
<text x="11.3" y="94.8">10</text>
<text x="19" y="93.4">80220900007_856</text>
<text x="39.3" y="93.4">BESLEME ÇIKIŞ ÜST</text>
<text x="69.4" y="93.4">Paslanmaz Sac</text>
<text x="95.3" y="94.8">-</text>
<text x="107.6" y="94.8">1704.88</text>
<text x="124.4" y="94.8">1</text>
<text x="19" y="96.2">5</text>
<text x="19" y="100.6">TD2_M16</text>
<text x="39.3" y="96.2">KORUMA SACI</text>
<text x="75.9" y="96.2">(N)</text>
<text x="11.3" y="102">11</text>
<text x="19" y="103.4">somun_8565</text>
<text x="19" y="107.8">TD2_300mm U</text>
<text x="124.4" y="102">2</text>
<text x="11.3" y="109.3">12</text>
<text x="19" y="110.7">kol_8565</text>
<text x="71.7" y="109.3">Paslanmaz</text>
<text x="90.4" y="109.3">Ø20x1040</text>
<text x="107.6" y="109.3">1499.85</text>
<text x="124.4" y="109.3">2</text>
<text x="11.3" y="116.5">13</text>
<text x="19" y="115.1">TD2_M14 x 35</text>
<text x="19" y="117.9">imbus civata_8565</text>
<text x="124.4" y="116.5">4</text>
<text x="263.7" y="186.7">Ü.Adet:</text>
<text x="263.9" y="190.5">Vers.:</text>
<text x="211.5" y="194.5">Hammadde Adı:</text>
<text x="138.3" y="202.6">SON KAYIT:</text>
<text x="163.5" y="202.6">Tuesday, March 4, 2025 12:41:11 AM</text>
<text x="212.1" y="198.4">Sip. Ölçüsü:</text>
<text x="212.2" y="202.7">Ağırlık:</text>
</g>
<g font-size="2.6">
<text x="265.9" y="194.4">GENEL TOLERANS</text>
<text x="264.2" y="198.5">DIN 7168 m T</text>
<text x="264.3" y="202.6">ÖLÇEK</text>
<text x="278.5" y="202.6">1:20</text>
<text x="286.5" y="202.6">A4</text>
</g>
<g font-size="2.5">
<text x="138.3" y="186.4">Parça Kodu:</text>
<text x="138.3" y="190.5">Parça Adı:</text>
<text x="201.2" y="186.5">Ü.Kodu:</text>
<text x="138.3" y="194.5">Kaplama Şekli:</text>
<text x="138.3" y="198.6">Isıl İşlem:</text>
<text x="6.7" y="206.7">D:\Onedrive\OneDrive - gazi.edu.tr\My_Design\Servis\8565_BNDSR_Besleme\</text>
</g>
</svg>
